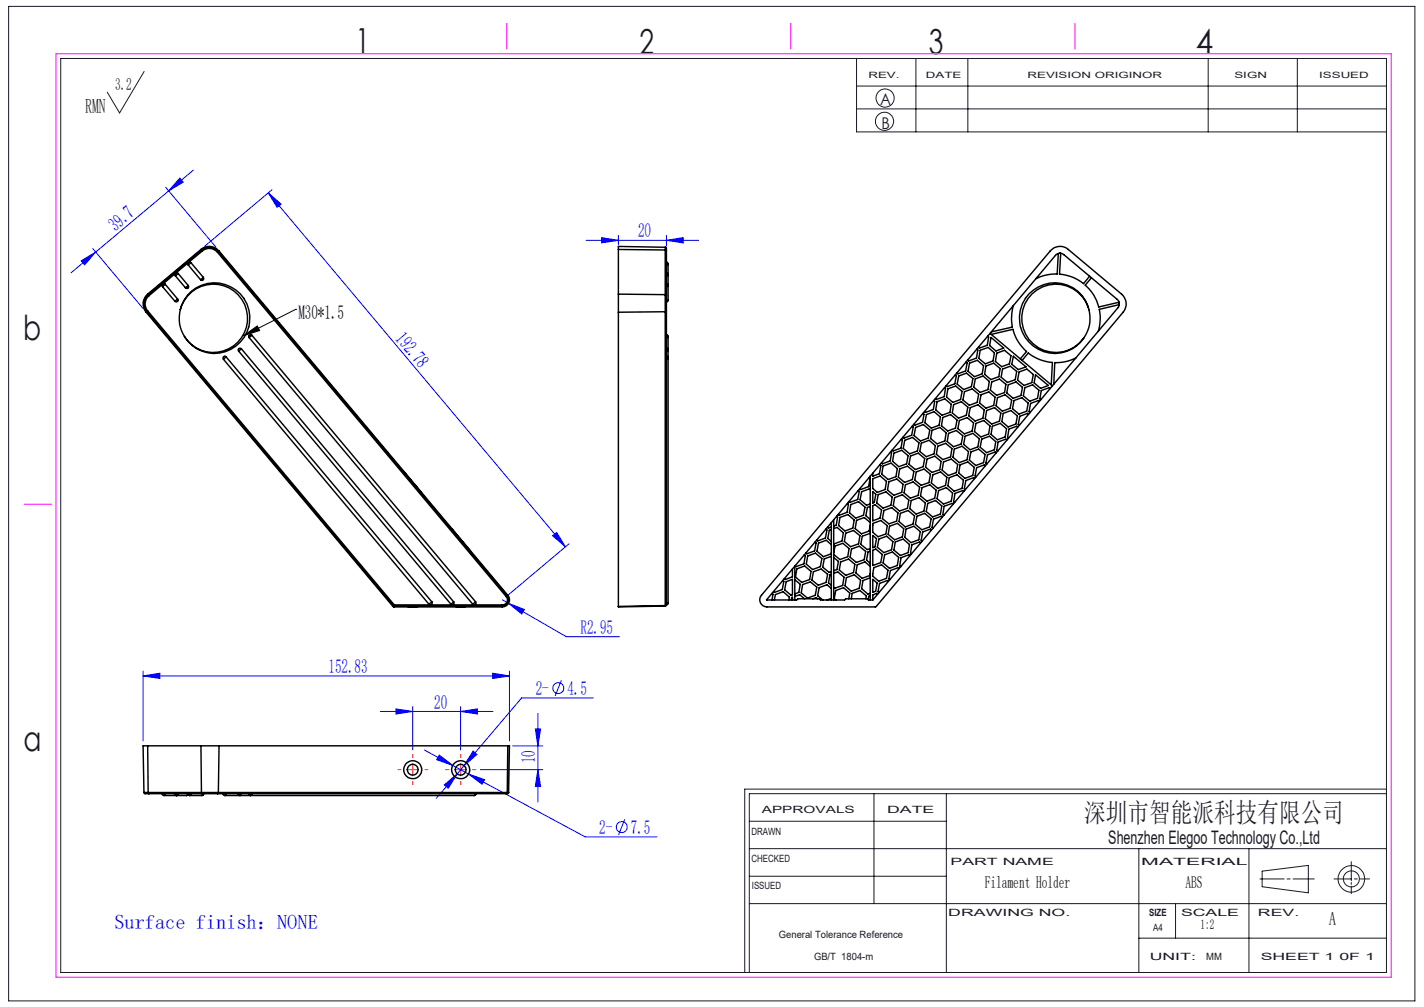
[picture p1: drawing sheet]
<svg xmlns="http://www.w3.org/2000/svg" width="297mm" height="210mm" viewBox="0 0 297 210" stroke-linecap="round" stroke-linejoin="round" font-family="sans-serif">
<g fill="none" stroke="#00f" stroke-width=".21">
<path d="M34.5 39l10.5 12.6M35.2 39.8l-15.2 12.8M37.5 37.1l.7 .9-3 1.8zM40.3 35.5l-5.1 4.3M56.7 39.6l-14 11.8M16.9 54.4l3.1-1.8-2.4 2.6zM19.3 51.8l10.5 12.5M20 52.6l-5.2 4.3M56 40.2l61.9 73.8M56 40.2l2.6 2.4-.8 .6zM122.2 50.1h23.5M125.5 49.6l3.5 .5-3.5 .6z"/>
<path d="M129 49.1v1.9M139 50.1l3.5-.5v1.1zM139 49.1v2.2M115.3 111.7l.8-.7 1.8 3zM118.7 113.4l-13.1 11.1M29.8 139.9v14.6M104.8 125.1l1.3 .7M106.1 125.8l3.3 1.3-.6 .9zM106.1 125.8l12 7h11.1M106.3 139.9v14.6M29.8 141l3.5-.6v1.1zM29.8 141h76.5"/>
<path d="M79.3 148.4h23.5M82.6 147.8l3.5 .6-3.5 .5zM86.1 147.3v9.1M88.5 156.4l5.9 3.2M91.6 157.5l2.8 2.1-3.3-1.2zM94.4 159.6l3.3 1.8M96.1 148.4l3.5-.6v1.1zM96.1 147.3v9.1M96.8 159.7l-1.4 1.7M98.7 156.6l.8 .7-2.7 2.4zM102.8 140.4l3.5 .6-3.5 .5zM106.9 155.5h6.3"/>
<path d="M111.7 152h1l-.5 3.5zM112.2 148.8v18.4M117.1 141.9l-1.3 3.2M123.8 145.5h-15l-12 14.2M92.7 163.7l2.7-2.3-1.9 3zM95.4 161.4l-4.4 5.1M97.7 161.4l3.4 1.2-.6 .9zM97.7 161.4l24.3 13.1h15M100.2 160.5h13M112.2 160.5l.5 3.5h-1zM130.3 170.8l-1.3 3.3"/>
<circle cx="116.4" cy="143.5" r="1.14"/>
<circle cx="129.7" cy="172.5" r="1.15"/>
</g>
<path d="M50.8 70l2.9-2 .5 .9zM61.7 64.5h.1M61.7 64.5l-10.9 5.5" fill="none" stroke="#000" stroke-width=".21"/>
<g fill="none" stroke="#191924" stroke-width=".21">
<path d="M1.8 1.3h293.3v207.4h-293.3zM12.7 12.2h276.5v190.6h-276.5zM30.1 14.9l-5.2 8.7-2.5-4.4M178.6 12.2v15.3h110.6M178.6 17.9h110.6M191 12.2v15.3M201.9 12.2v15.3M252 12.2v15.3M270.6 12.2v15.3M178.6 22.7h110.6M156.3 177h132.9M156.3 171.3h41.1"/>
<path d="M182.3 165.5v22.9M197.4 165.5v37.3M237.5 177v25.8M260.5 177v25.8M281.8 179.7v4M289.2 165.5h-132.9v37.3M289.2 164.6h-133.9v38.2M156.3 188.4h132.9M156.3 182.7h41.1M237.5 195.6h51.7M245.2 188.4v7.2M262.8 183.3h5"/>
<path d="M263.2 181.7l9.7-1.2v5.7l-9.7-1.3zM268.4 183.3h.7M269.7 183.3h4.4M278.2 183.3h3.6M281.8 184v.4M281.8 184.8v1.6M282.5 183.3h.6M283.7 183.3h1.9"/>
<circle cx="184.5" cy="25.3" r="1.9"/>
<circle cx="184.6" cy="20.4" r="1.89"/>
<circle cx="281.9" cy="183.3" r="1.68"/>
<circle cx="281.9" cy="183.3" r="2.77"/>
</g>
<path d="M86.1 158v-.6M96.1 158v-.6M83.6 160.5h-.6M86.1 163v.6M88.6 160.5h.6M93.6 160.5h-.6M96.1 163v.6M98.6 160.5h.6" fill="none" stroke="#f00" stroke-width=".21" stroke-dasharray="30.5 1.3 1.3 1.3"/>
<path d="M86.1 159.3v2.5M96.1 159.3v2.5M84.8 160.5h2.5M94.8 160.5h2.5" fill="none" stroke="#f00" stroke-width=".21"/>
<path d="M11.7 11.2h278.5v192.6h-278.5zM105.7 4.9v5.3M164.9 4.9v5.3M224.2 4.9v5.3M5 105.2h5.8" fill="none" stroke="#f0f" stroke-width=".21"/>
<path d="M50.8 70l2.9-2 .5 .9z" fill="#000"/>
<g fill="#00f">
<path d="M106.1 125.8l2.7 2.2 .6-.9zM82.6 147.8l3.5 .6-3.5 .5zM96.1 148.4l3.5-.6v1.1zM92.7 163.7l.8 .7 1.9-3zM98.7 156.6l-1.9 3.1 2.7-2.4zM91.6 157.5l-.5 .9 3.3 1.2zM97.7 161.4l2.8 2.1 .6-.9z"/>
<path d="M29.8 141l3.5-.6v1.1zM102.8 140.4l3.5 .6-3.5 .5z"/>
<path d="M139 50.1l3.5-.5v1.1zM125.5 49.6l3.5 .5-3.5 .6z"/>
<path d="M37.5 37.1l.7 .9-3 1.8zM16.9 54.4l3.1-1.8-2.4 2.6z"/>
<path d="M112.2 160.5l.5 3.5h-1zM111.7 152h1l-.5 3.5z"/>
<path d="M56 40.2l2.6 2.4-.8 .6zM115.3 111.7l.8-.7 1.8 3z"/>
</g>
<g fill="none" stroke="#000" stroke-width=".3">
<path d="M33.9 59.8l2.6 3M33.9 59.3v.5M33.9 59.3l.3-.1 .3 .1M33.9 59.3l-2.8 2.4M34.5 59.3l-.6 .5M34.5 59.3l2.5 3.1M36.6 57.5l2.1 2.5M37.1 57l-.5 .5M37.1 57a.38 .38 0 0 0-.5 0 .38 .38 0 0 0 0 .5M37.1 57l2.2 2.5M39.3 59.5a.38 .38 0 0 1-.1 .6 .38 .38 0 0 1-.5-.1M39.3 59.5l-.6 .5"/>
<path d="M39.3 55.3l2.5 3M39.3 54.7v.6M39.3 54.7l.5 .1M39.3 54.7l-5.4 4.6M39.8 54.8l-.5 .5M39.8 54.8l2.6 3M41.9 52a2.65 2.65 0 0 1 3.8 .3M41.9 52l-11.1 9.3M41.9 52l.1 .1M42 52.1l.2 .2M42 52.1a2.52 2.52 0 0 1 3.5 .3M42 52.1l-11.1 9.3"/>
<path d="M42.2 52.3a2.23 2.23 0 0 1 3.2 .3M42.2 52.3l-2.9 2.4M42.4 57.8l-.6 .5M42.4 57.8a.38 .38 0 0 1 0 .6 .38 .38 0 0 1-.6-.1M45.4 52.6l60.2 71.8M45.5 52.4l-.1 .2M45.5 52.4l60.3 71.8M45.7 52.3l60.2 71.8M45.7 52.3l-.2 .1M129 52v9.3M129 52l9.7 .1M138.7 51.6l.3 .2v.5"/>
<path d="M138.7 52.1l.3 .2M138.7 51.6l-9.7-.2v.6M138.7 51.6v.5M138.7 52.1v9.3M139 59.2h.2a.31 .31 0 0 1 .1 .4 .31 .31 0 0 1-.3 .2M139 56.9l.2 .1a.31 .31 0 0 1 .1 .3 .31 .31 0 0 1-.3 .2M139 54.7h.2l.1 .3M139 52.3v9.4M139.3 55l-.3 .3M139.3 55v7.6M219 52.3a2.65 2.65 0 0 1 3.8-.3l11.1 9.3a2.65 2.65 0 0 1 .3 3.8l-51.5 61.4-22.8 .1a1.48 1.48 0 0 1-1.3-.9 1.48 1.48 0 0 1 .2-1.6zM220.1 53.3a1.2 1.2 0 0 1 1.8-.2l11.1 9.3a1.28 1.28 0 0 1 .2 1.8l-51.2 60.9h-.8l-.3-.2h-4.5l-.3 .2h-5l-.2-.2h-4.5l-.2 .2h-6.3z"/>
<path d="M220.7 52.9l-.2 4.2a9.3 9.3 0 0 0-4.5 1M221 52.8h.2l-.2 4.4a9 9 0 0 1 5 2l1.3-1.6M227.6 57.9l-1.3 1.6a8.7 8.7 0 0 1 2.9 4.5l4.2-1v.3M30.5 65.1l51.5 61.4M30.6 65l51.5 61.3M30.6 65l-.1 .1M30.8 64.8l-.2 .2M30.8 61.3a2.65 2.65 0 0 0-.3 3.8M30.8 64.8l51.4 61.3M30.8 61.3l.1 .1M30.9 61.4a2.52 2.52 0 0 0-.3 3.6M30.9 61.4l.2 .3"/>
<path d="M31.1 61.7a2.22 2.22 0 0 0-.3 3.1M37 62.4a.36 .36 0 0 1 0 .5 .36 .36 0 0 1-.5-.1M37 62.4l-.5 .4M37.6 64.6a7.1 7.1 0 0 1 10.4-4.4 7.1 7.1 0 0 1 1.7 11.1 7.1 7.1 0 0 1-11.2-1.1M46.6 74.9l42.9 51.1M47.2 74.4l-.6 .5M47.2 74.4a.38 .38 0 0 0-.6 0 .38 .38 0 0 0 0 .5M47.2 74.4l42.9 51.1M49.8 73.2l44.3 52.8M50.3 72.7a.38 .38 0 0 0-.5 0 .38 .38 0 0 0 0 .5M50.3 72.7l-.5 .5M50.3 72.7l44.3 52.8"/>
<path d="M52 70.4l46.6 55.6M52.5 69.9a.38 .38 0 0 0-.5 0 .38 .38 0 0 0 0 .5M52.5 69.9l-.5 .5M52.5 69.9l46.7 55.6M129 61.3v3.8M129 61.3l9.7 .1M129 65.1v61.4M138.7 61.4v3.6M138.7 61.4l.3 .3M138.7 65l-9.7 .1M138.7 65v61.3M139 74.3l.2 .1a.31 .31 0 0 1 .1 .3 .31 .31 0 0 1-.3 .2"/>
<path d="M139 72.6l.2 .1a.31 .31 0 0 1 .1 .3 .31 .31 0 0 1-.3 .2M139 69.8h.2l.1 .4M139 61.7v3.1M139 64.8l-.3 .2M139 64.8v61.3M139.3 62.6l-.3 .4M139.3 62.6l-.3 .2M139.3 70.2l-.3 .2M139.3 70.2v55.6M199.2 78.2l.3 .1-.4 1.7-1.6 .6-.2-.1M200 78.4l1.6-.6 1.3 1.1-.3 1.7-1.6 .6-1.4-1.1zM201.5 75.5l.2 .2-.3 1.7-1.6 .6-.2-.2"/>
<path d="M202.2 75.7l1.6-.6 1.3 1.2-.2 1.7-1.7 .6-1.3-1.2zM203.4 79l1.6-.6 1.3 1.1-.2 1.7-1.7 .6-1.3-1.1zM203.8 72.8l.1 .2-.2 1.7-1.7 .6-.2-.2M204.4 73.1l1.7-.6 1.3 1.1-.3 1.7-1.6 .6-1.3-1.2zM205.6 76.3l1.7-.6 1.3 1.2-.3 1.7-1.6 .6-1.3-1.1zM206 70.1l.2 .2-.3 1.7-1.6 .6-.2-.2M206.5 69.5l13 11M206.7 70.4l2.6 2.2-1.6 .6-1.3-1.1zM206.7 69.7l4.6-1a8.9 8.9 0 0 0 2.8 4.6l-1.3 1.6M206.8 79.6l1.7-.6 1.3 1.1-.3 1.8-1.6 .5-1.3-1.1zM207.9 73.7l1.6-.6 1.4 1.1-.4 1.7-1.6 .6-1.3-1.1zM209.1 77l1.6-.6 1.4 1.1-.4 1.7-1.6 .6-1.3-1.1z"/>
<path d="M211.3 63.7a10.5 10.5 0 0 0-.2 4.5l-4.3 1M211.3 74.3l2.7 2.2-1.6 .6-1.4-1.1zM212.5 77.6l1.7-.6 1.3 1.1-.3 1.7-1.6 .6-1.4-1.1zM213.2 75.2l1.3-1.6a9.2 9.2 0 0 0 5 2l-.2 4.6M216 78.2l2.7 2.2-1.7 .6-1.3-1.1zM224.4 74.6a9 9 0 0 1-4.4 1l-.2 4.5M227 64.2a7.1 7.1 0 0 0-10.4-3.9 7.1 7.1 0 0 0-1.5 11 7.1 7.1 0 0 0 11-.9M233.4 63.5l-4.1 1a9.9 9.9 0 0 1-.2 4.6M84.2 98.4l3.7 4.5zM181.3 99.6l.2 .2-.3 1.7-1.7 .6-.2-.2M181.5 99.3v25.8M182 99.8l1.6-.5 1.3 1.1-.3 1.7-1.6 .6-1-.8z"/>
<path d="M183.5 96.9l.2 .2-.3 1.7-1.4 .5v-.6M184.2 97.2l1.6-.6 1.3 1.1-.2 1.7-1.7 .6-1.3-1.1zM185.7 94.3l.2 .1-.2 1.7-1.7 .6-.2-.2M186.4 94.5l1.7-.6 1.3 1.1-.3 1.7-1.6 .6-1.3-1.1zM187.6 97.8l1.7-.6 1.3 1.1-.3 1.7-1.6 .6-1.3-1.1zM188 91.6l.2 .1-.3 1.7-1.6 .6-.2-.1M188.7 91.8l1.6-.6 1.4 1.1-.4 1.7-1.6 .6-1.3-1.1zM189.9 95.1l1.6-.6 1.4 1.1-.4 1.7-1.6 .6-1.3-1.1zM190.3 88.9l.2 .2-.4 1.7-1.6 .6-.2-.2M191 89.1l1.6-.6 1.3 1.2-.3 1.7-1.6 .6-1.4-1.2zM191.1 98.4l1.6-.6 1.4 1.1-.4 1.7-1.6 .6-1.3-1.1zM192.2 92.4l1.6-.6 1.3 1.1-.3 1.7-1.6 .6-1.4-1.1z"/>
<path d="M192.5 86.2l.2 .2-.3 1.7-1.6 .6-.2-.2M193.2 86.5l1.6-.6 1.3 1.1-.2 1.7-1.7 .6-1.3-1.1zM193.4 95.7l1.6-.6 1.3 1.1-.3 1.8-1.6 .5-1.4-1.1zM194.4 89.7l1.6-.6 1.3 1.2-.2 1.7-1.7 .6-1.3-1.1zM194.6 99l1.6-.6 1.3 1.1-.3 1.7-1.6 .6-1.4-1.1zM194.7 83.5l.2 .2-.2 1.7-1.7 .6-.2-.2M195.4 83.8l1.7-.6 1.3 1.1-.3 1.7-1.6 .6-1.3-1.1zM195.6 93.1l1.6-.6 1.3 1-.2 1.8-1.7 .5-1.3-1.1zM196.6 87.1l1.7-.6 1.3 1.1-.3 1.7-1.6 .6-1.3-1.1zM196.8 96.3l1.6-.6 1.3 1.2-.2 1.7-1.7 .6-1.3-1.2zM197 80.8l.2 .2-.3 1.7-1.6 .6-.2-.2M197.7 81.1l1.6-.6 1.4 1.1-.4 1.7-1.6 .6-1.3-1.1z"/>
<path d="M197.8 90.4l1.7-.6 1.3 1.1-.3 1.7-1.6 .6-1.3-1.1zM198 99.6l1.6-.6 1.3 1.1-.2 1.7-1.7 .6-1.3-1.1zM198.9 84.4l1.6-.6 1.4 1.1-.4 1.7-1.6 .6-1.3-1.1zM199 93.7l1.7-.6 1.3 1.1-.3 1.7-1.6 .6-1.3-1.2zM200.1 87.7l1.6-.6 1.4 1.1-.4 1.7-1.6 .6-1.3-1.1zM200.2 96.9l1.7-.6 1.3 1.2-.3 1.7-1.6 .6-1.3-1.2zM201.2 81.7l1.6-.6 1.3 1.1-.3 1.7-1.6 .6-1.4-1.1zM201.3 91l1.6-.6 1.4 1.1-.4 1.7-1.6 .6-1.3-1.1zM202.4 85l1.6-.6 1.3 1.1-.3 1.7-1.6 .6-1.4-1.1zM202.5 94.3l1.6-.6 1.4 1.1-.4 1.7-1.6 .6-1.3-1.2zM203.3 99.8l-.2-.2-1.7 .6-.3 1.7 .2 .2M203.6 88.3l1.6-.6 1.3 1.1-.3 1.7-1.6 .6-1.4-1.1z"/>
<path d="M204.6 82.3l1.6-.6 1.3 1.1-.2 1.8-1.7 .5-1.3-1.1zM204.8 91.6l1.6-.6 1.3 1.1-.3 1.7-1.6 .6-1.4-1.1zM205.5 97.1l-.2-.2-1.6 .6-.3 1.8 .2 .1M205.8 85.6l1.6-.6 1.3 1.1-.2 1.7-1.7 .6-1.3-1.1zM207 88.9l1.6-.6 1.3 1.1-.2 1.7-1.7 .6-1.3-1.1zM207.8 94.4l-.2-.1-1.6 .6-.4 1.7 .2 .2M208 82.9l1.7-.6 1.3 1.2-.3 1.7-1.6 .6-1.3-1.2zM209.2 86.2l1.7-.6 1.3 1.1-.3 1.7-1.6 .6-1.3-1.1zM210 91.7l-.2-.1-1.6 .6-.3 1.7 .2 .2M210.3 80.2l1.6-.6 1.4 1.2-.4 1.7-1.6 .6-1.3-1.2zM211.5 83.5l1.6-.6 1.4 1.2-.4 1.7-1.6 .6-1.3-1.2zM212.3 89.1l-.2-.2-1.7 .6-.3 1.7 .2 .2"/>
<path d="M213.7 80.8l1.7-.6 1.3 1.2-.3 1.7-1.6 .6-1.4-1.2zM214.5 86.4l-.2-.2-1.6 .6-.3 1.7 .2 .2M216.8 83.7l-.2-.2-1.7 .6-.3 1.8 .2 .1M219 81l-.2-.2-1.6 .6-.3 1.8 .2 .2M94.2 110.3l3.8 4.5zM165.3 118.6v1.7l-1.5 .6-.2-.2M165.8 118.1v7M166.2 118.6l1.6-.6 1.4 1.2-.3 1.7-1.7 .6-1.3-1.2zM167.7 115.7l.3 .2-.3 1.7-1.7 .6-.2-.2M168.5 115.9l1.6-.6 1.3 1.2-.3 1.7-1.6 .6-1.3-1.2zM169.7 119.2l1.6-.5 1.3 1.1-.3 1.7-1.6 .6-1.4-1.1zM170 113l.2 .2-.3 1.7-1.6 .6-.2-.2"/>
<path d="M172.3 110.3l.2 .2-.3 1.7-1.7 .6-.2-.2M173.4 109v16.1M173.4 109.9l-.6 .2-.2-.1M173.4 110.4l-.4 .2-.4 1.7 .8 .6M173.4 113.6l-1.1-.9-1.6 .6-.3 1.7 1.3 1.1 1.7-.6v-.2M173.4 116l-1.5 .5-.3 1.8 1.3 1.1 .5-.2M173.4 119.7l-.3 .2-.3 1.7 .6 .5M173.9 108.4v16.7M173.9 115.3l.3-1.4 1.6-.6 1.3 1.1-.3 1.7-1.6 .6-1.3-1.1M173.9 119.5l.8-.2 1.3 1.1-.2 1.7-1.7 .6-.2-.2M173.9 116.3l1 .8-.3 1.7-.7 .2M173.9 110.2l.7-.2 1.3 1.1-.3 1.7-1.7 .5"/>
<path d="M174.5 107.7l.2 .1-.3 1.7-.5 .2M175.2 107.9l1.6-.6 1.4 1.1-.3 1.7-1.7 .6-1.3-1.1zM175.3 117.2l1.7-.6 1.3 1.1-.3 1.7-1.6 .6-1.4-1.1zM176.4 111.2l1.6-.6 1.4 1.1-.3 1.7-1.7 .6-1.3-1.1zM176.7 105l.3 .2-.3 1.6-1.7 .6-.2-.1M177.4 105.2l1.7-.6 1.3 1.2-.3 1.6-1.6 .6-1.3-1.1zM177.6 114.5l1.6-.6 1.4 1.1-.4 1.7-1.6 .6-1.3-1.1zM179 102.3l.2 .2-.3 1.7-1.6 .6-.2-.2M181.5 118.1l-1.1-.9-1.6 .6-.3 1.7 1.3 1.1 1.6-.6 .1-.4M181.5 109l-1.2-1.1-1.7 .6-.2 1.7 1.3 1.1 1.6-.6 .2-1.2M181.5 102.1l-.2-.2-1.6 .6-.3 1.7 1.3 1.2 .8-.3M181.5 105.6l-.6 .2-.3 1.8 .9 .7"/>
<path d="M181.5 111.3l-1.7 .5-.3 1.7 1.4 1.1 .6-.2M181.5 114.9l-.5 .2-.3 1.7 .8 .7M182 102.5l.7 .6-.3 1.7-.4 .1zM182 114.8l.7-.3 1.3 1.1-.3 1.7-1.6 .6zM182 105.4l.5-.1 1.4 1.1-.3 1.6-1.6 .6zM182 111.7l.8 .6-.3 1.7-.5 .2zM182.1 109.1l1.6-.6 1.4 1.1-.4 1.8-1.6 .5-1.1-.9zM182.2 118.4l1.7-.6 1.3 1.1-.3 1.7-1.6 .6-1.3-1.1zM183.2 103.1l1.6-.5 1.3 1.1-.3 1.7-1.6 .6-1.4-1.1zM183.3 112.4l1.6-.6 1.3 1.2-.3 1.6-1.6 .6-1.3-1.1zM184.4 106.5l1.6-.6 1.3 1.1-.3 1.7-1.6 .5-1.4-1zM184.5 115.7l1.6-.6 1.3 1.1-.3 1.7-1.6 .6-1.3-1.1z"/>
<path d="M185.4 100.5l1.6-.6 1.3 1.1-.2 1.7-1.7 .6-1.3-1.1zM185.5 109.7l1.7-.6 1.3 1.2-.3 1.7-1.6 .6-1.4-1.2zM186.6 103.8l1.6-.6 1.3 1.1-.2 1.7-1.7 .6-1.3-1.1zM186.7 113l1.7-.6 1.3 1.2-.3 1.6-1.6 .6-1.4-1.1zM187.5 118.6l-.2-.2-1.6 .6-.3 1.7 .2 .2M187.8 107.1l1.6-.6 1.3 1.1-.3 1.7-1.6 .6-1.3-1.1zM188.8 101.1l1.7-.6 1.3 1.1-.3 1.7-1.6 .6-1.3-1.1zM189 110.3l1.6-.6 1.3 1.2-.3 1.7-1.6 .6-1.3-1.2zM189.8 115.9l-.3-.2-1.6 .6-.3 1.7 .3 .2M190 104.4l1.7-.6 1.3 1.1-.3 1.7-1.6 .6-1.3-1.1zM191.2 107.7l1.7-.6 1.3 1.1-.3 1.7-1.6 .6-1.4-1.1zM192 113.2l-.2-.2-1.6 .6-.3 1.7 .2 .2"/>
<path d="M192.3 101.7l1.6-.6 1.4 1.1-.4 1.7-1.6 .6-1.3-1.1zM193.5 105l1.6-.6 1.3 1.1-.3 1.7-1.6 .6-1.3-1.1zM194.3 110.5l-.2-.2-1.7 .6-.3 1.8 .2 .1M195.8 102.3l1.6-.6 1.3 1.1-.3 1.7-1.6 .6-1.4-1.1zM196.5 107.8l-.2-.1-1.6 .6-.3 1.7 .2 .2M198.8 105.2l-.2-.2-1.7 .6-.3 1.7 .3 .2M201 102.5l-.2-.2-1.6 .6-.3 1.7 .2 .2M82 126.5l.2 .1M82.1 126.3l.1 .1M82.1 126.3l-.1 .2M82.2 126.6h22.6M82.2 126.1v.3"/>
<path d="M82.2 126.1l-.1 .2M82.2 126.4h22.6M82.2 126.1h22.6M82.2 126.4v.2M84.9 126.5h2.3zM90.1 125.5l-.6 .5M90.1 125.5a.39 .39 0 0 1-.1 .6 .39 .39 0 0 1-.5-.1M94.6 125.5l-.5 .5M94.6 125.5a.38 .38 0 0 1 0 .6 .38 .38 0 0 1-.5-.1M95 126.5h2.2zM99.2 125.5l-.6 .5M99.2 125.5a.39 .39 0 0 1-.1 .6 .39 .39 0 0 1-.5-.1"/>
<path d="M104.8 126.1v.3M104.8 126.4v.2M105.6 124.4a1.04 1.04 0 0 1 .1 1.1 1.04 1.04 0 0 1-.9 .6M105.8 124.2a1.32 1.32 0 0 1 .2 1.4 1.32 1.32 0 0 1-1.2 .8M105.8 124.2l-.2 .2M105.9 124.1a1.48 1.48 0 0 1 .2 1.6 1.48 1.48 0 0 1-1.3 .9M105.9 124.1l-.1 .1M138.7 126.3v.1M138.7 126.4l-9.7 .2v-.1M138.7 126.3l-9.7 .2M139 126.1l-.3 .2M139 126.1l-.3 .3"/>
<path d="M139.3 125.8l-.1 .2-.2 .1M139.3 125.8l-.3 .2M161 123.7l.2 .2-.2 1.2M161.5 125.1l.2-1.1 1.6-.6 1.3 1.1-.1 .6M163.3 121.1l.2 .1-.3 1.7-1.7 .6-.2-.1M164 121.3l1.3-.5v3.2l-.3 .1-1.3-1.1zM165.1 125.1v-.5h.2v.5M165.8 120.9l1.1 .9-.3 1.7-.8 .4M165.8 124.4l1-.4 1 .9M167.4 121.9l1.6-.6 1.4 1.1-.4 1.7-1.6 .6-1.3-1.1zM169.5 124.9l.7-.3 .3 .3M173.4 122.7l-.9-.8-1.6 .6-.4 1.7 1.1 .9"/>
<path d="M173.4 124.8l-.9 .3M176.5 120.5l1.7-.6 1.3 1.1-.3 1.7-1.6 .6-1.4-1.1zM177 124.9l.2-1.2-1.3-1.2-1.6 .6-.3 1.7 .3 .3M177.6 124.9l.1-1.2 1.7-.6 1.3 1.2-.1 .6M181.5 120.5l-1.5 .6-.3 1.7 1.3 1.1 .5-.2M181.5 124.2l-.3 .1-.1 .8M182 120.8l1 .8-.4 1.7-.6 .2zM183 123.9l-.2-.2-.8 .4v1M185.3 121.2l-.2-.1-1.7 .6-.3 1.7 .2 .2M30.8 155.5h-1l.2 9.8M30.8 155.5l.1 9.8M30.8 155.5h11.1"/>
<path d="M41.9 155.5h3.8M41.9 155.5l.1 9.8M45.7 155.5l-.2 9.8M45.7 155.5h60.2M105.9 155.5h.4l-.2 9.8M105.9 155.5l-.1 9.8M30 165.3l.2 .2h.9M30 165.3h.9M30.9 165.3l.2 .2M30.9 165.3h11.1M31.1 165.5h11.1M33.8 165.5l.4 .4"/>
<path d="M34.2 165.9h4.7M34.5 165.5l-.1 .3-.2 .1M36.5 165.5v.2a.33 .33 0 0 0 .4 .1 .33 .33 0 0 0 .2-.3M39.2 165.5l.3 .4M39.2 165.7l-.3 .2M39.3 165.8l-.4 .1M39.5 165.9h2.6M39.8 165.5v.3l-.3 .1M42 165.3h3.5M42 165.3l.2 .2M42.2 165.5h3.2M42.4 165.5l-.1 .3-.2 .1"/>
<path d="M42.5 165.5l-.4 .4M45.4 165.5h60.2M45.5 165.3l-.1 .2M45.5 165.3h60.3M46.5 165.5l.1 .2 .3 .2M46.9 165.9h52M47.2 165.5l-.1 .3-.2 .1M49.7 165.5v.2a.33 .33 0 0 0 .4 .1 .33 .33 0 0 0 .2-.3M51.9 165.5v.2a.33 .33 0 0 0 .4 .1 .33 .33 0 0 0 .2-.3M52.1 165.5v.1M99.2 165.5l-.3 .4M99.3 165.5l-.1 .3-.3 .1"/>
<path d="M105.8 165.3l-.2 .2M105.8 165.3h.3M106.1 165.3l-.2 .2h-.3"/>
<circle cx="44.8" cy="66.4" r="7.4"/>
<circle cx="220" cy="66.3" r="7.4"/>
<circle cx="86.1" cy="160.5" r="1.87"/>
<circle cx="86.1" cy="160.5" r="1.13"/>
<circle cx="96.1" cy="160.5" r="1.12"/>
<circle cx="96.1" cy="160.5" r="1.88"/>
</g>
<g font-size="7.2" fill="#191924">
<text x="74.1" y="11">1</text>
<text x="133.4" y="11.2">2</text>
<text x="193.7" y="11.3">3</text>
<text x="249.4" y="11.3">4</text>
<text x="4.8" y="70.9">b</text>
<text x="4.9" y="156.5">a</text>
</g>
<text font-size="5.6" fill="#191924" x="226.2" y="171.5">深圳市智能派科技有限公司</text>
<text font-size="4.2" fill="#191924" x="17.8" y="23.5">RMN</text>
<text font-size="4.2" fill="#00f" x="23.8" y="193.7">Surface finish：NONE</text>
<g font-size="4.1" fill="#00f">
<text x="24.1" y="48.3" transform="rotate(-40 24.1 48.3)">39.7</text>
<text x="133.1" y="49.5">20</text>
<text x="82.3" y="70.7" transform="rotate(50 82.3 70.7)">192.78</text>
<text x="121.1" y="132.2">R2.95</text>
<text x="68.5" y="140.4">152.83</text>
<text x="90.6" y="147.8">20</text>
<text x="111.7" y="145">2-</text>
<text x="118.3" y="145">4.5</text>
<text x="111.6" y="159.2" transform="rotate(-90 111.6 159.2)">10</text>
<text x="125" y="173.9">2-</text>
<text x="131.6" y="173.9">7.5</text>
</g>
<text font-size="4.1" x="62.2" y="66.4">M30*1.5</text>
<g font-size="3.9" fill="#191924">
<text x="231.2" y="176">Shenzhen Elegoo Technology Co.,Ltd</text>
<text x="277.2" y="193">A</text>
</g>
<text font-size="3.5" fill="#191924" x="24" y="18.7">3.2</text>
<g font-size="3.5">
<text x="205.4" y="185.1">Filament Holder</text>
<text x="247.3" y="185.1">ABS</text>
</g>
<g font-size="3.4" fill="#191924">
<text x="183.6" y="22">A</text>
<text x="183.8" y="27">B</text>
</g>
<text font-size="2.8" x="250.4" y="193.7">1:2</text>
<g font-size="2.1" fill="#191924">
<text x="158.9" y="169.5">APPROVALS</text>
<text x="185" y="169.5">DATE</text>
<text x="156.7" y="174.2">DRAWN</text>
<text x="156.7" y="179.7">CHECKED</text>
<text x="156.8" y="185.4">ISSUED</text>
<text x="198.2" y="180.4">PART NAME</text>
<text x="238" y="180.4">MATERIAL</text>
<text x="197.8" y="191">DRAWING NO.</text>
<text x="239.7" y="191">SIZE</text>
<text x="246.3" y="191">SCALE</text>
<text x="262.4" y="191">REV.</text>
<text x="162.4" y="195.6">General Tolerance Reference</text>
<text x="240.5" y="194.1">A4</text>
<text x="169.8" y="200.2">GB/T 1804-m</text>
<text x="239.8" y="200.2">UNIT:</text>
<text x="251.6" y="200.2">MM</text>
<text x="262.9" y="200.2">SHEET 1 0F 1</text>
</g>
<g font-size="1.8" fill="#191924">
<text x="181.1" y="16.3">REV.</text>
<text x="193.1" y="16.3">DATE</text>
<text x="214.3" y="16.3">REVISION ORIGINOR</text>
<text x="257.5" y="16.3">SIGN</text>
<text x="275.1" y="16.3">ISSUED</text>
</g>
</svg>
